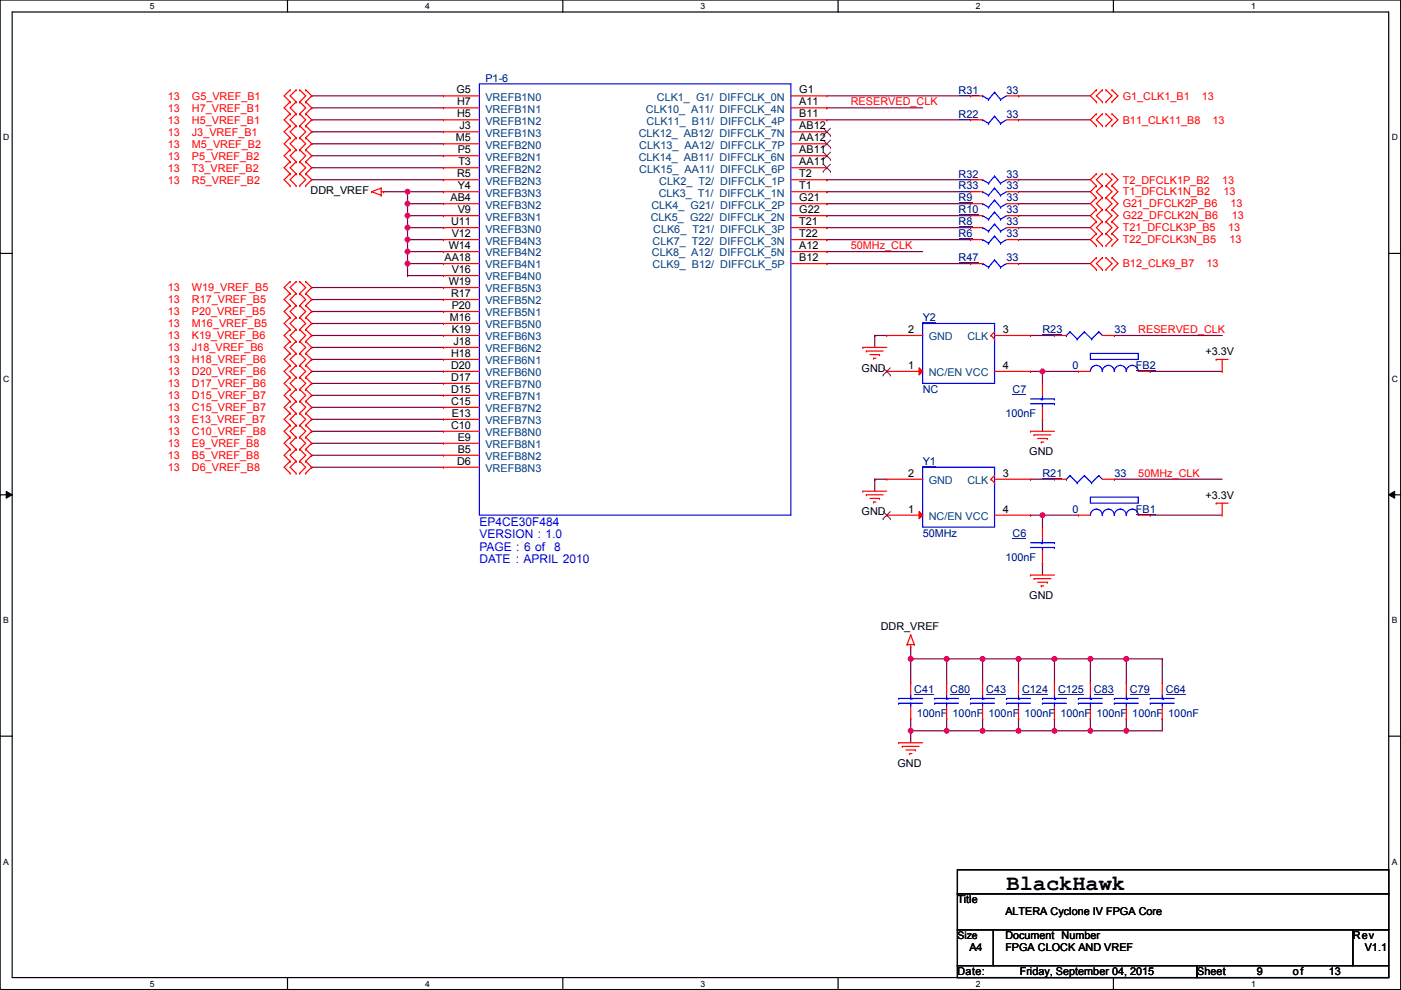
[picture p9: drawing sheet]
<svg xmlns="http://www.w3.org/2000/svg" width="297mm" height="210mm" viewBox="0 0 297 210" stroke-linecap="round" stroke-linejoin="round" font-family="sans-serif">
<path d="M0 0h297v209.8h-297zM2.6 2.5h291.8v204.8h-291.8z" fill="none" stroke="#000" stroke-width=".25"/>
<g fill="#fff">
<path d="M31.8 .3h1v2h-1z"/>
<path d="M31.8 207.5h1v2.1h-1z"/>
</g>
<path d="M61 0v2.5M61 207.3v2.5" fill="none" stroke="#000" stroke-width=".25"/>
<g fill="#fff">
<path d="M90.1 .3h1v2h-1z"/>
<path d="M90.1 207.5h1v2.1h-1z"/>
</g>
<path d="M119.3 0v2.5M119.3 207.3v2.5" fill="none" stroke="#000" stroke-width=".25"/>
<g fill="#fff">
<path d="M148.5 .3h1v2h-1z"/>
<path d="M148.5 207.5h1v2.1h-1z"/>
</g>
<path d="M177.7 0v2.5M177.7 207.3v2.5" fill="none" stroke="#000" stroke-width=".25"/>
<g fill="#fff">
<path d="M206.9 .3h1v2h-1z"/>
<path d="M206.9 207.5h1v2.1h-1z"/>
</g>
<path d="M236.1 0v2.5M236.1 207.3v2.5" fill="none" stroke="#000" stroke-width=".25"/>
<g fill="#fff">
<path d="M265.2 .3h1.1v2h-1.1z"/>
<path d="M265.2 207.5h1.1v2.1h-1.1z"/>
<path d="M.7 28.1h1.3v2.1h-1.3z"/>
<path d="M295.1 28.1h1.3v2.1h-1.3z"/>
<path d="M.7 79.3h1.3v2h-1.3z"/>
<path d="M295.1 79.3h1.3v2h-1.3z"/>
</g>
<path d="M0 53.7h2.6M294.4 53.7h2.6" fill="none" stroke="#000" stroke-width=".25"/>
<g fill="#fff">
<path d="M.7 130.5h1.2v2h-1.2z"/>
<path d="M295.1 130.5h1.2v2h-1.2z"/>
</g>
<path d="M0 104.9h2.6M294.4 104.9h2.6" fill="none" stroke="#000" stroke-width=".25"/>
<path d="M1.3 104.2l1.3 .7-1.3 .7zM294.4 104.9l1.3-.7v1.4z" fill="#000"/>
<path d="M1.3 104.2l1.3 .7-1.3 .7zM294.4 104.9l1.3-.7v1.4z" fill="none" stroke="#000" stroke-width=".21"/>
<g fill="#fff">
<path d="M.7 181.7h1.2v2h-1.2z"/>
<path d="M295.1 181.7h1.2v2h-1.2z"/>
</g>
<path d="M0 156.1h2.6M294.4 156.1h2.6" fill="none" stroke="#000" stroke-width=".25"/>
<path d="M185.5 71.1h.1M185.5 71.1v2.6M185.5 71.1h2.5M218.5 71.1h.1M218.5 78.7h.1M218.5 71.1h5.1M218.5 78.7h10.1M221 78.7h.1M221 78.7v2.6M236.3 71.1h.1M236.3 71.1h22.8" fill="none" stroke="#800040" stroke-width=".25"/>
<circle cx="221" cy="78.7" r=".51" fill="#f0f"/>
<circle cx="221" cy="78.7" r=".51" fill="none" stroke="#f0f" stroke-width=".25"/>
<path d="M81.3 40.6h.1M81.3 40.6h5.1M86.4 43.2h.1M86.4 40.6h.1M86.4 43.2h7.6M86.4 40.6v2.6M243.9 78.7h.1M243.9 78.7h15.2M221 88.9h.1M221 88.9v2.5" fill="none" stroke="#800040" stroke-width=".25"/>
<circle cx="86.4" cy="43.2" r=".51" fill="#f0f"/>
<circle cx="86.4" cy="43.2" r=".51" fill="none" stroke="#f0f" stroke-width=".25"/>
<circle cx="86.4" cy="40.6" r=".51" fill="#f0f"/>
<circle cx="86.4" cy="40.6" r=".51" fill="none" stroke="#f0f" stroke-width=".25"/>
<path d="M86.4 40.6h.1M86.4 45.7h.1M86.4 43.2h.1M86.4 48.3h.1M86.4 40.6h7.6M86.4 45.7h7.6M86.4 43.2v5.1M86.4 48.3h7.6" fill="none" stroke="#800040" stroke-width=".25"/>
<circle cx="86.4" cy="48.3" r=".51" fill="#f0f"/>
<circle cx="86.4" cy="48.3" r=".51" fill="none" stroke="#f0f" stroke-width=".25"/>
<circle cx="86.4" cy="45.7" r=".51" fill="#f0f"/>
<circle cx="86.4" cy="45.7" r=".51" fill="none" stroke="#f0f" stroke-width=".25"/>
<path d="M86.4 50.8h.1M86.4 48.3h.1M86.4 53.3h.1M86.4 50.8h7.6M86.4 48.3v5M86.4 53.3h7.6" fill="none" stroke="#800040" stroke-width=".25"/>
<circle cx="86.4" cy="50.8" r=".51" fill="#f0f"/>
<circle cx="86.4" cy="50.8" r=".51" fill="none" stroke="#f0f" stroke-width=".25"/>
<path d="M86.4 55.9h.1M86.4 53.3h.1M86.4 55.9h7.6M86.4 53.3v2.6" fill="none" stroke="#800040" stroke-width=".25"/>
<circle cx="86.4" cy="55.9" r=".51" fill="#f0f"/>
<circle cx="86.4" cy="55.9" r=".51" fill="none" stroke="#f0f" stroke-width=".25"/>
<circle cx="86.4" cy="53.3" r=".51" fill="#f0f"/>
<circle cx="86.4" cy="53.3" r=".51" fill="none" stroke="#f0f" stroke-width=".25"/>
<path d="M86.4 58.4h.1M86.4 55.9h.1M86.4 58.4h7.6M86.4 55.9v2.5M208.3 139.7h.1M208.3 139.7h7.6" fill="none" stroke="#800040" stroke-width=".25"/>
<circle cx="215.9" cy="139.7" r=".51" fill="#f0f"/>
<circle cx="215.9" cy="139.7" r=".51" fill="none" stroke="#f0f" stroke-width=".25"/>
<circle cx="208.3" cy="139.7" r=".51" fill="#f0f"/>
<circle cx="208.3" cy="139.7" r=".51" fill="none" stroke="#f0f" stroke-width=".25"/>
<path d="M215.9 139.7h.1M215.9 139.7v5.1M208.3 154.9h.1M215.9 154.9h.1M215.9 152.4h.1M215.9 152.4v2.5M223.6 152.4h.1M223.6 152.4v2.5h-15.3" fill="none" stroke="#800040" stroke-width=".25"/>
<circle cx="215.9" cy="154.9" r=".51" fill="#f0f"/>
<circle cx="215.9" cy="154.9" r=".51" fill="none" stroke="#f0f" stroke-width=".25"/>
<path d="M223.6 139.7h.1M223.6 139.7h7.6" fill="none" stroke="#800040" stroke-width=".25"/>
<circle cx="231.2" cy="139.7" r=".51" fill="#f0f"/>
<circle cx="231.2" cy="139.7" r=".51" fill="none" stroke="#f0f" stroke-width=".25"/>
<circle cx="223.6" cy="139.7" r=".51" fill="#f0f"/>
<circle cx="223.6" cy="139.7" r=".51" fill="none" stroke="#f0f" stroke-width=".25"/>
<path d="M215.9 139.7h.1M215.9 139.7h7.7M223.6 139.7h.1M223.6 139.7v5.1M231.2 139.7h.1M231.2 139.7v5.1M231.2 139.7h7.6M238.8 139.7h.1M238.8 139.7v5.1M223.6 154.9h.1M223.6 154.9h7.6" fill="none" stroke="#800040" stroke-width=".25"/>
<circle cx="231.2" cy="154.9" r=".51" fill="#f0f"/>
<circle cx="231.2" cy="154.9" r=".51" fill="none" stroke="#f0f" stroke-width=".25"/>
<circle cx="223.6" cy="154.9" r=".51" fill="#f0f"/>
<circle cx="223.6" cy="154.9" r=".51" fill="none" stroke="#f0f" stroke-width=".25"/>
<path d="M238.8 139.7h.1M238.8 139.7h7.6M231.2 152.4h.1M231.2 152.4v2.5" fill="none" stroke="#800040" stroke-width=".25"/>
<circle cx="238.8" cy="139.7" r=".51" fill="#f0f"/>
<circle cx="238.8" cy="139.7" r=".51" fill="none" stroke="#f0f" stroke-width=".25"/>
<path d="M246.4 139.7h.1M246.4 139.7v5.1M231.2 154.9h.1M231.2 154.9h7.6" fill="none" stroke="#800040" stroke-width=".25"/>
<circle cx="238.8" cy="154.9" r=".51" fill="#f0f"/>
<circle cx="238.8" cy="154.9" r=".51" fill="none" stroke="#f0f" stroke-width=".25"/>
<path d="M193.1 152.4h.1M193.1 152.4v2.5M238.8 152.4h.1M238.8 154.9h.1M238.8 152.4v2.5M246.4 152.4h.1M246.4 152.4v2.5h-7.6" fill="none" stroke="#800040" stroke-width=".25"/>
<circle cx="193.1" cy="154.9" r=".51" fill="#f0f"/>
<circle cx="193.1" cy="154.9" r=".51" fill="none" stroke="#f0f" stroke-width=".25"/>
<path d="M193.1 139.7h.1M193.1 139.7v5.1" fill="none" stroke="#800040" stroke-width=".25"/>
<circle cx="193.1" cy="139.7" r=".51" fill="#f0f"/>
<circle cx="193.1" cy="139.7" r=".51" fill="none" stroke="#f0f" stroke-width=".25"/>
<path d="M193.1 139.7h.1M193.1 139.7h7.6M200.7 139.7h.1M200.7 139.7v5.1" fill="none" stroke="#800040" stroke-width=".25"/>
<circle cx="200.7" cy="139.7" r=".51" fill="#f0f"/>
<circle cx="200.7" cy="139.7" r=".51" fill="none" stroke="#f0f" stroke-width=".25"/>
<path d="M193.1 154.9h.1M193.1 154.9h15.2M200.7 152.4h.1M200.7 154.9h.1M200.7 152.4v2.5" fill="none" stroke="#800040" stroke-width=".25"/>
<circle cx="208.3" cy="154.9" r=".51" fill="#f0f"/>
<circle cx="208.3" cy="154.9" r=".51" fill="none" stroke="#f0f" stroke-width=".25"/>
<circle cx="200.7" cy="154.9" r=".51" fill="#f0f"/>
<circle cx="200.7" cy="154.9" r=".51" fill="none" stroke="#f0f" stroke-width=".25"/>
<g fill="none" stroke="#800040" stroke-width=".25">
<path d="M185.5 101.6h.1M185.5 101.6v2.5M185.5 101.6h2.5M218.5 101.6h.1M218.5 101.6h5.1M221 109.2h.1M221 109.2h7.6M236.3 101.6h.1M236.3 101.6h22.8M193.1 137.2h.1M193.1 137.2v2.5M200.7 139.7h.1"/>
<path d="M200.7 139.7h7.6M208.3 139.7h.1M208.3 139.7v5.1M193.1 154.9h.1M193.1 154.9v2.6M208.3 152.4h.1M208.3 152.4v2.5"/>
</g>
<circle cx="221" cy="109.2" r=".51" fill="#f0f"/>
<circle cx="221" cy="109.2" r=".51" fill="none" stroke="#f0f" stroke-width=".25"/>
<g fill="none" stroke="#800040" stroke-width=".25">
<path d="M66.1 38.1h.1M66.1 35.6h.1M66.1 33h.1M66.1 30.5h.1M66.1 27.9h.1M66.1 25.4h.1M66.1 22.9h.1M66.1 20.3h.1M66.1 38.1h27.9M66.1 22.9h27.9M66.1 35.6h27.9M66.1 33h27.9"/>
<path d="M66.1 30.5h27.9M66.1 27.9h27.9M66.1 25.4h27.9M66.1 20.3h27.9M175.3 38.1h.1M175.3 22.9h.1M175.3 25.4h.1M175.3 38.1h30.5M175.3 22.9h20.3M175.3 25.4h30.5M175.3 20.3h30.5M205.8 20.3h.1"/>
<path d="M215.9 38.1h.1M215.9 25.4h.1M215.9 20.3h.1M215.9 38.1h15.3M215.9 25.4h15.3M215.9 20.3h15.3M175.3 40.6h.1M175.3 53.3h.1M175.3 50.8h.1M175.3 48.3h.1M175.3 45.7h.1M175.3 43.2h.1"/>
<path d="M175.3 55.9h.1M175.3 40.6h30.5M175.3 53.3h20.3M175.3 48.3h30.5M175.3 50.8h30.5M175.3 43.2h30.5M175.3 45.7h30.5M175.3 55.9h30.5M215.9 40.6h.1M215.9 48.3h.1M215.9 50.8h.1M215.9 43.2h.1"/>
<path d="M215.9 45.7h.1M215.9 55.9h.1M215.9 40.6h15.3M215.9 48.3h15.3M215.9 50.8h15.3M215.9 43.2h15.3M215.9 45.7h15.3M215.9 55.9h15.3M66.1 61h.1M66.1 63.5h.1M66.1 66h.1M66.1 68.6h.1"/>
<path d="M66.1 71.1h.1M66.1 73.7h.1M66.1 76.2h.1M66.1 78.7h.1M66.1 61h27.9M66.1 63.5h27.9M66.1 66h27.9M66.1 68.6h27.9M66.1 71.1h27.9M66.1 73.7h27.9M66.1 76.2h27.9M66.1 78.7h27.9"/>
<path d="M66.1 96.5h.1M66.1 99.1h.1M66.1 81.3h.1M66.1 83.8h.1M66.1 86.4h.1M66.1 88.9h.1M66.1 91.4h.1M66.1 94h.1M66.1 96.5h27.9M66.1 99.1h27.9M66.1 81.3h27.9M66.1 83.8h27.9"/>
<path d="M66.1 86.4h27.9M66.1 88.9h27.9M66.1 91.4h27.9M66.1 94h27.9M218.5 109.2h.1M218.5 109.2h2.5M221 109.2h.1M221 119.4h.1M221 109.2v2.6M221 119.4v2.5M243.9 109.2h.1M243.9 109.2h15.2"/>
</g>
<g fill="none" stroke="#f00" stroke-width=".25">
<path d="M61.5 19.1h.1M61.5 19.1l-1.3 1.2 1.3 1.3M62.8 19.1h.1M62.8 19.1l-1.3 1.2 1.3 1.3M63.5 19.1h.1M63.5 19.1l1.3 1.2-1.3 1.3M64.8 19.1h.1M64.8 19.1l1.3 1.2-1.3 1.3M232.5 19.1h.1M232.5 19.1l-1.3 1.2 1.3 1.3M233.7 19.1h.1M233.7 19.1l-1.2 1.2 1.2 1.3"/>
<path d="M234.5 19.1h.1M234.5 19.1l1.3 1.2-1.3 1.3M235.8 19.1h.1M235.8 19.1l1.2 1.2-1.2 1.3M61.5 36.8h.1M61.5 39.4h.1M61.5 34.3h.1M61.5 31.8h.1M61.5 29.2h.1M61.5 26.7h.1M61.5 24.1h.1M61.5 21.6h.1"/>
<path d="M61.5 36.8l-1.3 1.3 1.3 1.3M61.5 34.3l-1.3 1.3 1.3 1.2M61.5 31.8l-1.3 1.2 1.3 1.3M61.5 29.2l-1.3 1.3 1.3 1.3M61.5 26.7l-1.3 1.2 1.3 1.3M61.5 24.1l-1.3 1.3 1.3 1.3M61.5 21.6l-1.3 1.3 1.3 1.2M62.8 39.4h.1M62.8 36.8h.1M62.8 34.3h.1M62.8 31.8h.1M62.8 29.2h.1"/>
<path d="M62.8 26.7h.1M62.8 24.1h.1M62.8 21.6h.1M62.8 36.8l-1.3 1.3 1.3 1.3M62.8 34.3l-1.3 1.3 1.3 1.2M62.8 31.8l-1.3 1.2 1.3 1.3M62.8 29.2l-1.3 1.3 1.3 1.3M62.8 26.7l-1.3 1.2 1.3 1.3M62.8 24.1l-1.3 1.3 1.3 1.3M62.8 21.6l-1.3 1.3 1.3 1.2M63.5 39.4h.1M63.5 36.8h.1"/>
<path d="M63.5 34.3h.1M63.5 31.8h.1M63.5 29.2h.1M63.5 26.7h.1M63.5 24.1h.1M63.5 21.6h.1M63.5 36.8l1.3 1.3-1.3 1.3M63.5 34.3l1.3 1.3-1.3 1.2M63.5 31.8l1.3 1.2-1.3 1.3M63.5 29.2l1.3 1.3-1.3 1.3M63.5 26.7l1.3 1.2-1.3 1.3M63.5 24.1l1.3 1.3-1.3 1.3"/>
<path d="M63.5 21.6l1.3 1.3-1.3 1.2M64.8 36.8h.1M64.8 39.4h.1M64.8 34.3h.1M64.8 31.8h.1M64.8 29.2h.1M64.8 26.7h.1M64.8 24.1h.1M64.8 21.6h.1M64.8 36.8l1.3 1.3-1.3 1.3M64.8 34.3l1.3 1.3-1.3 1.2M64.8 31.8l1.3 1.2-1.3 1.3"/>
<path d="M64.8 29.2l1.3 1.3-1.3 1.3M64.8 26.7l1.3 1.2-1.3 1.3M64.8 24.1l1.3 1.3-1.3 1.3M64.8 21.6l1.3 1.3-1.3 1.2M80.8 39.9h.1M80.8 39.9v1.5M80.8 39.9l-2 .7M94 20.3h.1M94 22.9h.1M94 25.4h.1M94 27.9h.1M94 30.5h.1"/>
<path d="M94 33h.1M94 35.6h.1M94 38.1h.1M94 20.3h7.6M94 38.1h7.6M94 25.4h7.6M94 22.9h7.6M94 27.9h7.6M94 30.5h7.6M94 33h7.6M94 35.6h7.6M167.7 20.3h7.6"/>
<path d="M167.7 38.1h7.6M167.7 25.4h7.6M167.7 22.9h7.6M167.7 27.9h7.6M167.7 30.5h7.6M167.7 33h7.6M167.7 35.6h7.6M175.3 20.3h.1M175.3 22.9h.1M175.3 25.4h.1M175.3 27.9h.1M175.3 30.5h.1"/>
<path d="M175.3 33h.1M175.3 35.6h.1M175.3 38.1h.1M205.8 20.3h.1M205.8 38.1h.1M205.8 25.4h.1M205.8 20.3h2.5M205.8 38.1h2.5M205.8 25.4h2.5M213.4 20.3h2.5M213.4 38.1h2.5M213.4 25.4h2.5"/>
<path d="M215.9 20.3h.1M215.9 38.1h.1M215.9 25.4h.1M232.5 36.8h.1M232.5 39.4h.1M232.5 21.6h.1M232.5 24.1h.1M232.5 26.7h.1M232.5 36.8l-1.3 1.3 1.3 1.3M232.5 39.4l-1.3 1.2 1.3 1.3M232.5 24.1l-1.3 1.3 1.3 1.3M233.7 39.4h.1"/>
<path d="M233.7 36.8h.1M233.7 21.6h.1M233.7 26.7h.1M233.7 24.1h.1M233.7 36.8l-1.2 1.3 1.2 1.3M233.7 39.4l-1.2 1.2 1.2 1.3M233.7 24.1l-1.2 1.3 1.2 1.3M234.5 39.4h.1M234.5 36.8h.1M234.5 21.6h.1M234.5 26.7h.1M234.5 24.1h.1"/>
<path d="M234.5 36.8l1.3 1.3-1.3 1.3M234.5 39.4l1.3 1.2-1.3 1.3M234.5 24.1l1.3 1.3-1.3 1.3M235.8 36.8h.1M235.8 39.4h.1M235.8 21.6h.1M235.8 24.1h.1M235.8 26.7h.1M235.8 36.8l1.2 1.3-1.2 1.3M235.8 39.4l1.2 1.2-1.2 1.3M235.8 24.1l1.2 1.3-1.2 1.3M61.5 59.7h.1"/>
<path d="M61.5 59.7l-1.3 1.3 1.3 1.2M62.8 59.7h.1M62.8 59.7l-1.3 1.3 1.3 1.2M63.5 59.7h.1M63.5 59.7l1.3 1.3-1.3 1.2M64.8 59.7h.1M64.8 59.7l1.3 1.3-1.3 1.2M78.8 40.6h.1M78.8 40.6l2 .8M80.8 41.4h.1M80.8 40.6h.5M81.3 40.6h.1"/>
<path d="M94 40.6h.1M94 43.2h.1M94 45.7h.1M94 48.3h.1M94 50.8h.1M94 53.3h.1M94 55.9h.1M94 58.4h.1M94 40.6h7.6M94 48.3h7.6M94 50.8h7.6M94 43.2h7.6"/>
<path d="M94 45.7h7.6M94 53.3h7.6M94 55.9h7.6M94 58.4h7.6M167.7 40.6h7.6M167.7 48.3h7.6M167.7 50.8h7.6M167.7 43.2h7.6M167.7 45.7h7.6M167.7 53.3h7.6M167.7 55.9h7.6M175.3 40.6h.1"/>
<path d="M175.3 43.2h.1M175.3 45.7h.1M175.3 48.3h.1M175.3 50.8h.1M175.3 53.3h.1M175.3 55.9h.1M205.8 48.3h.1M205.8 50.8h.1M205.8 43.2h.1M205.8 45.7h.1M205.8 40.6h.1M205.8 55.9h.1"/>
<path d="M205.8 40.6h2.5M205.8 48.3h2.5M205.8 50.8h2.5M205.8 43.2h2.5M205.8 45.7h2.5M205.8 55.9h2.5M213.4 40.6h2.5M213.4 48.3h2.5M213.4 50.8h2.5M213.4 43.2h2.5M213.4 45.7h2.5M213.4 55.9h2.5"/>
<path d="M215.9 48.3h.1M215.9 50.8h.1M215.9 43.2h.1M215.9 45.7h.1M215.9 40.6h.1M215.9 55.9h.1M232.5 41.9h.1M232.5 47h.1M232.5 49.5h.1M232.5 52.1h.1M232.5 44.5h.1M232.5 54.6h.1"/>
<path d="M232.5 57.2h.1M232.5 47l-1.3 1.3 1.3 1.2M232.5 49.5l-1.3 1.3 1.3 1.3M232.5 41.9l-1.3 1.3 1.3 1.3M232.5 44.5l-1.3 1.2 1.3 1.3M232.5 54.6l-1.3 1.3 1.3 1.3M233.7 41.9h.1M233.7 49.5h.1M233.7 47h.1M233.7 52.1h.1M233.7 44.5h.1M233.7 57.2h.1"/>
<path d="M233.7 54.6h.1M233.7 47l-1.2 1.3 1.2 1.2M233.7 49.5l-1.2 1.3 1.2 1.3M233.7 41.9l-1.2 1.3 1.2 1.3M233.7 44.5l-1.2 1.2 1.2 1.3M233.7 54.6l-1.2 1.3 1.2 1.3M234.5 41.9h.1M234.5 49.5h.1M234.5 47h.1M234.5 52.1h.1M234.5 44.5h.1M234.5 57.2h.1"/>
<path d="M234.5 54.6h.1M234.5 47l1.3 1.3-1.3 1.2M234.5 49.5l1.3 1.3-1.3 1.3M234.5 41.9l1.3 1.3-1.3 1.3M234.5 44.5l1.3 1.2-1.3 1.3M234.5 54.6l1.3 1.3-1.3 1.3M235.8 41.9h.1M235.8 47h.1M235.8 49.5h.1M235.8 52.1h.1M235.8 44.5h.1M235.8 54.6h.1"/>
<path d="M235.8 57.2h.1M235.8 47l1.2 1.3-1.2 1.2M235.8 49.5l1.2 1.3-1.2 1.3M235.8 41.9l1.2 1.3-1.2 1.3M235.8 44.5l1.2 1.2-1.2 1.3M235.8 54.6l1.2 1.3-1.2 1.3M61.5 62.2h.1M61.5 64.8h.1M61.5 67.3h.1M61.5 69.9h.1M61.5 72.4h.1M61.5 74.9h.1"/>
<path d="M61.5 77.5h.1M61.5 62.2l-1.3 1.3 1.3 1.3M61.5 64.8l-1.3 1.2 1.3 1.3M61.5 67.3l-1.3 1.3 1.3 1.3M61.5 69.9l-1.3 1.2 1.3 1.3M61.5 72.4l-1.3 1.3 1.3 1.2M61.5 74.9l-1.3 1.3 1.3 1.3M61.5 77.5l-1.3 1.2 1.3 1.3M62.8 62.2h.1M62.8 64.8h.1M62.8 67.3h.1M62.8 69.9h.1"/>
<path d="M62.8 72.4h.1M62.8 74.9h.1M62.8 77.5h.1M62.8 62.2l-1.3 1.3 1.3 1.3M62.8 64.8l-1.3 1.2 1.3 1.3M62.8 67.3l-1.3 1.3 1.3 1.3M62.8 69.9l-1.3 1.2 1.3 1.3M62.8 72.4l-1.3 1.3 1.3 1.2M62.8 74.9l-1.3 1.3 1.3 1.3M62.8 77.5l-1.3 1.2 1.3 1.3M63.5 62.2h.1M63.5 64.8h.1"/>
<path d="M63.5 67.3h.1M63.5 69.9h.1M63.5 72.4h.1M63.5 74.9h.1M63.5 77.5h.1M63.5 62.2l1.3 1.3-1.3 1.3M63.5 64.8l1.3 1.2-1.3 1.3M63.5 67.3l1.3 1.3-1.3 1.3M63.5 69.9l1.3 1.2-1.3 1.3M63.5 72.4l1.3 1.3-1.3 1.2M63.5 74.9l1.3 1.3-1.3 1.3M63.5 77.5l1.3 1.2-1.3 1.3"/>
<path d="M64.8 62.2h.1M64.8 64.8h.1M64.8 67.3h.1M64.8 69.9h.1M64.8 72.4h.1M64.8 74.9h.1M64.8 77.5h.1M64.8 62.2l1.3 1.3-1.3 1.3M64.8 64.8l1.3 1.2-1.3 1.3M64.8 67.3l1.3 1.3-1.3 1.3M64.8 69.9l1.3 1.2-1.3 1.3M64.8 72.4l1.3 1.3-1.3 1.2"/>
<path d="M64.8 74.9l1.3 1.3-1.3 1.3M64.8 77.5l1.3 1.2-1.3 1.3M94 61h.1M94 63.5h.1M94 66h.1M94 68.6h.1M94 71.1h.1M94 73.7h.1M94 76.2h.1M94 78.7h.1M94 73.7h7.6M94 76.2h7.6"/>
<path d="M94 71.1h7.6M94 78.7h7.6M94 61h7.6M94 63.5h7.6M94 66h7.6M94 68.6h7.6M182.9 73.7h.1M182.9 73.7h5.1M183.7 74.4h.1M183.7 74.4h3.5M184.4 75.2h2.1M185.2 76h.1"/>
<path d="M185.2 76h.5M186.5 75.2h.1M223.6 71.1h.1M223.6 71.1h2.5M228.6 78.7h.1M228.6 78.7h2.6M233.7 71.1h2.6M236.3 71.1h.1M241.3 78.7h2.6M243.9 78.7h.1M257.9 76.2h.1M257.9 76.2h2.5"/>
<path d="M259.1 78.7h.1M259.1 76.2v2.5M61.5 95.3h.1M61.5 97.8h.1M61.5 80h.1M61.5 82.6h.1M61.5 85.1h.1M61.5 87.6h.1M61.5 90.2h.1M61.5 92.7h.1M61.5 95.3l-1.3 1.2 1.3 1.3M61.5 97.8l-1.3 1.3 1.3 1.2"/>
<path d="M61.5 80l-1.3 1.3 1.3 1.3M61.5 82.6l-1.3 1.2 1.3 1.3M61.5 85.1l-1.3 1.3 1.3 1.2M61.5 87.6l-1.3 1.3 1.3 1.3M61.5 90.2l-1.3 1.2 1.3 1.3M61.5 92.7l-1.3 1.3 1.3 1.3M62.8 97.8h.1M62.8 95.3h.1M62.8 80h.1M62.8 82.6h.1M62.8 85.1h.1M62.8 87.6h.1"/>
<path d="M62.8 90.2h.1M62.8 92.7h.1M62.8 95.3l-1.3 1.2 1.3 1.3M62.8 97.8l-1.3 1.3 1.3 1.2M62.8 80l-1.3 1.3 1.3 1.3M62.8 82.6l-1.3 1.2 1.3 1.3M62.8 85.1l-1.3 1.3 1.3 1.2M62.8 87.6l-1.3 1.3 1.3 1.3M62.8 90.2l-1.3 1.2 1.3 1.3M62.8 92.7l-1.3 1.3 1.3 1.3M63.5 97.8h.1M63.5 95.3h.1"/>
<path d="M63.5 80h.1M63.5 82.6h.1M63.5 85.1h.1M63.5 87.6h.1M63.5 90.2h.1M63.5 92.7h.1M63.5 95.3l1.3 1.2-1.3 1.3M63.5 97.8l1.3 1.3-1.3 1.2M63.5 80l1.3 1.3-1.3 1.3M63.5 82.6l1.3 1.2-1.3 1.3M63.5 85.1l1.3 1.3-1.3 1.2M63.5 87.6l1.3 1.3-1.3 1.3"/>
<path d="M63.5 90.2l1.3 1.2-1.3 1.3M63.5 92.7l1.3 1.3-1.3 1.3M64.8 95.3h.1M64.8 97.8h.1M64.8 80h.1M64.8 82.6h.1M64.8 85.1h.1M64.8 87.6h.1M64.8 90.2h.1M64.8 92.7h.1M64.8 95.3l1.3 1.2-1.3 1.3M64.8 97.8l1.3 1.3-1.3 1.2"/>
<path d="M64.8 80l1.3 1.3-1.3 1.3M64.8 82.6l1.3 1.2-1.3 1.3M64.8 85.1l1.3 1.3-1.3 1.2M64.8 87.6l1.3 1.3-1.3 1.3M64.8 90.2l1.3 1.2-1.3 1.3M64.8 92.7l1.3 1.3-1.3 1.3M94 81.3h.1M94 83.8h.1M94 86.4h.1M94 88.9h.1M94 91.4h.1M94 94h.1"/>
<path d="M94 96.5h.1M94 99.1h.1M94 91.4h7.6M94 81.3h7.6M94 83.8h7.6M94 86.4h7.6M94 88.9h7.6M94 94h7.6M94 96.5h7.6M94 99.1h7.6M218.5 91.4h.1M218.5 91.4h5.1"/>
<path d="M219.2 92.2h.1M219.2 92.2h3.6M220 93h2M220.8 93.7h.1M220.8 93.7h.5M221 81.3h.1M221 88.9h.1M221 81.3v2.5M221 86.4v2.5M222 93h.1M61.5 100.3h.1M62.8 100.3h.1"/>
<path d="M63.5 100.3h.1M64.8 100.3h.1M182.9 104.1h.1M182.9 104.1h5.1M183.7 104.9h.1M183.7 104.9h3.5M184.4 105.7h2.1M185.2 106.4h.1M185.2 106.4h.5M186.5 105.7h.1M228.6 109.2h.1M228.6 109.2h2.6"/>
<path d="M241.3 109.2h2.6M243.9 109.2h.1M257.9 106.7h.1M257.9 106.7h2.5M259.1 109.2h.1M259.1 106.7v2.5M192.3 136.7h.1M192.3 136.7h1.5M193.1 137.2h.1M193.1 134.6h.1M193.1 136.7v.5M193.1 134.6l.7 2.1"/>
<path d="M193.1 134.6l-.8 2.1M193.8 136.7h.1M218.5 121.9h.1M218.5 121.9h5.1M219.2 122.7h.1M219.2 122.7h3.6M220 123.5h2M220.8 124.2h.1M220.8 124.2h.5M222 123.5h.1M190.5 157.5h.1M190.5 157.5h5.1"/>
<path d="M191.3 158.2h.1M191.3 158.2h3.6M192.1 159h2M192.8 159.8h.1M192.8 159.8h.5M193.1 144.8h.1M193.1 152.4h.1M193.1 144.8v2.5M193.1 149.9v2.5M194.1 159h.1M200.7 144.8h.1M200.7 152.4h.1"/>
<path d="M200.7 144.8v2.5M200.7 149.9v2.5M231.2 144.8h.1M231.2 152.4h.1M231.2 144.8v2.5M231.2 149.9v2.5M238.8 144.8h.1M238.8 152.4h.1M238.8 144.8v2.5M238.8 149.9v2.5M246.4 144.8h.1M246.4 152.4h.1"/>
<path d="M246.4 144.8v2.5M246.4 149.9v2.5"/>
</g>
<path d="M203 184.4h91.4v5.1h-91.4zM203 189.5h91.4v7.6h-91.4zM203 197.1h7.6v7.6h-7.6zM210.6 197.1h76.2v7.6h-76.2zM286.8 197.1h7.6v7.6h-7.6zM203 204.7h50.8v2.6h-50.8zM253.8 204.7h40.6v2.6h-40.6z" fill="none" stroke="#000" stroke-width=".25"/>
<g fill="none" stroke="#00f" stroke-width=".25">
<path d="M101.6 17.8h66.1v91.4h-66.1zM210.9 19.6h.1M210.9 19.6l1.2 1.5M210.9 19.6l-1.3 1.5M208.3 20.3h.1M208.3 38.1h.1M208.3 25.4h.1M208.3 20.3l1.3 .8M208.3 38.1l1.3 .8M208.3 25.4l1.3 .8M209.6 21.1h.1M209.6 38.9h.1"/>
<path d="M209.6 26.2h.1M210.9 39.9h.1M210.9 37.3h.1M210.9 24.6h.1M210.9 39.9l1.2 1.5M210.9 39.9l-1.3 1.5M210.9 37.3l1.2 1.6M210.9 37.3l-1.3 1.6M210.9 24.6l1.2 1.6M210.9 24.6l-1.3 1.6M212.1 21.1h.1M212.1 38.9h.1"/>
<path d="M212.1 26.2h.1M213.4 20.3l-1.3 .8M213.4 38.1l-1.3 .8M213.4 25.4l-1.3 .8M208.3 48.3h.1M208.3 50.8h.1M208.3 43.2h.1M208.3 45.7h.1M208.3 40.6h.1M208.3 55.9h.1M208.3 48.3l1.3 .7M208.3 50.8l1.3 .8"/>
<path d="M208.3 43.2l1.3 .7M208.3 45.7l1.3 .8M208.3 40.6l1.3 .8M208.3 55.9l1.3 .7M209.6 49h.1M209.6 51.6h.1M209.6 43.9h.1M209.6 46.5h.1M209.6 41.4h.1M209.6 56.6h.1M210.9 47.5h.1M210.9 50h.1"/>
<path d="M210.9 42.4h.1M210.9 45h.1M210.9 55.1h.1M210.9 47.5l1.2 1.5M210.9 47.5l-1.3 1.5M210.9 50l1.2 1.6M210.9 50l-1.3 1.6M210.9 42.4l1.2 1.5M210.9 42.4l-1.3 1.5M210.9 45l1.2 1.5M210.9 45l-1.3 1.5M210.9 55.1l1.2 1.5"/>
<path d="M210.9 55.1l-1.3 1.5M212.1 49h.1M212.1 51.6h.1M212.1 43.9h.1M212.1 46.5h.1M212.1 41.4h.1M212.1 56.6h.1M213.4 48.3l-1.3 .7M213.4 50.8l-1.3 .8M213.4 43.2l-1.3 .7M213.4 45.7l-1.3 .8M213.4 40.6l-1.3 .8"/>
<path d="M213.4 55.9l-1.3 .7M226.1 71.1h.1M226.9 70.4h.1M226.9 70.4l1.5 1.5M226.9 70.4l-.8 .7M228.4 71.9h.1M229.9 70.4h.1M229.9 70.4l1.5 1.5M229.9 70.4l-1.5 1.5M231.2 74.9h10.1v1.3h-10.1zM231.2 78.7a1.26 1.26 0 0 1 1.3-1.2 1.26 1.26 0 0 1 1.2 1.3v-.1M231.4 71.9h.1"/>
<path d="M233 70.4h.1M233 70.4l.7 .7M233 70.4l-1.6 1.5M233.7 78.7a1.26 1.26 0 0 1 1.3-1.2 1.26 1.26 0 0 1 1.3 1.3v-.1a1.26 1.26 0 0 1 1.2-1.2 1.26 1.26 0 0 1 1.3 1.3v-.1a1.26 1.26 0 0 1 1.3-1.2 1.26 1.26 0 0 1 1.2 1.3v-.1M195.6 99.1h15.3v12.7h-15.3zM218.5 84.6h5.1M218.5 85.6h5.1M220.8 84.6h.1M221 84.6h.1M221 85.6h.1M221 83.8v.8M221 85.6v.8"/>
<path d="M223.6 84.6h.1M223.6 85.6h.1M231.2 105.4h10.1v1.3h-10.1zM231.2 109.2a1.26 1.26 0 0 1 1.3-1.2 1.26 1.26 0 0 1 1.2 1.2M233.7 109.2a1.26 1.26 0 0 1 1.3-1.2 1.26 1.26 0 0 1 1.3 1.2 1.26 1.26 0 0 1 1.2-1.2 1.26 1.26 0 0 1 1.3 1.2 1.26 1.26 0 0 1 1.3-1.2 1.26 1.26 0 0 1 1.2 1.2M190.5 148.1h.1M190.5 149.1h.1M190.5 148.1h5.1M190.5 149.1h5.1M193.1 148.1h.1M193.1 149.1h.1M193.1 147.3v.8"/>
<path d="M193.1 149.1v.8M193.3 148.1h.1M198.2 148.1h.1M198.2 149.1h.1M198.2 148.1h5M198.2 149.1h5M200.7 148.1h.1M200.7 149.1h.1M200.7 147.3v.8M200.7 149.1v.8M201 148.1h.1M228.6 148.1h.1"/>
<path d="M228.6 149.1h.1M228.6 148.1h5.1M228.6 149.1h5.1M231.2 148.1h.1M231.2 149.1h.1M231.2 147.3v.8M231.2 149.1v.8M231.4 148.1h.1M236.3 148.1h.1M236.3 149.1h.1M236.3 148.1h5M236.3 149.1h5"/>
<path d="M238.8 148.1h.1M238.8 149.1h.1M238.8 147.3v.8M238.8 149.1v.8M239.1 148.1h.1M243.9 148.1h.1M243.9 149.1h.1M243.9 148.1h5.1M243.9 149.1h5.1M246.4 148.1h.1M246.4 149.1h.1M246.4 147.3v.8"/>
<path d="M246.4 149.1v.8M246.7 148.1h.1"/>
</g>
<g fill="none" stroke="#000080" stroke-width=".21">
<path d="M203.2 20.2h4.3M203.2 38h4.3M203.2 25.3h4.3M203.2 48.1h3M203.2 50.7h3M203.2 43h3M203.2 45.6h4.3M203.2 40.5h4.3M203.2 55.7h4.3M221 71h4.3M240.8 78.6h4.3M195.6 98.9h2.8"/>
<path d="M214.7 83.7h2.9M240.8 109.1h4.3M193.8 147.2h4.3M201.5 147.2h4.2M231.9 147.2h4.3M239.6 147.2h4.2M247.2 147.2h4.2"/>
</g>
<g fill="none" stroke="#804000" stroke-width=".21">
<path d="M174.5 28.7h.1M174.5 31.3h.1M174.5 33.8h.1M174.5 36.3h.1M174.5 27.2l1.6 1.5M174.5 29.7l1.6 1.6M174.5 32.3l1.6 1.5M174.5 34.8l1.6 1.5M176.1 27.2l-1.6 1.5M176.1 29.7l-1.6 1.6M176.1 32.3l-1.6 1.5M176.1 34.8l-1.6 1.5"/>
<path d="M176.1 28.7h.1M176.1 31.3h.1M176.1 33.8h.1M176.1 36.3h.1"/>
</g>
<path d="M194.9 108.5l.7 .7-.7 .8z" fill="#f00"/>
<g fill="none" stroke="#f00" stroke-width=".25">
<path d="M188 109.2h.1M188 101.6h.1M188 109.2h7.6M188 101.6h7.6M194.9 108.5l.7 .7-.7 .8zM210.1 101.6h.1M210.1 101.6l.8 .8M210.9 102.4h.1M210.9 109.2h7.6M210.9 101.6h7.6M210.9 100.8l-.8 .8M218.5 109.2h.1"/>
<path d="M218.5 101.6h.1M221 111.8h.1M221 119.4h.1M221 111.8v2.5M221 116.8v2.6M223.6 101.6h.1M223.6 101.6h2.5M233.7 101.6h2.6M236.3 101.6h.1M208.3 144.8h.1M208.3 152.4h.1M208.3 144.8v2.5"/>
<path d="M208.3 149.9v2.5M215.9 144.8h.1M215.9 152.4h.1M215.9 144.8v2.5M215.9 149.9v2.5M223.6 144.8h.1M223.6 152.4h.1M223.6 144.8v2.5M223.6 149.9v2.5"/>
</g>
<path d="M187.2 110h.1M187.2 108.5l1.6 1.5M188.8 108.5l-1.6 1.5M188.8 110h.1" fill="none" stroke="#804000" stroke-width=".21"/>
<g fill="none" stroke="#00f" stroke-width=".25">
<path d="M195.6 68.6h15.3v12.7h-15.3zM218.5 115.1h5.1M218.5 116.1h5.1M220.8 115.1h.1M221 115.1h.1M221 116.1h.1M221 114.3v.8M221 116.1v.7M223.6 115.1h.1M223.6 116.1h.1M226.1 101.6h.1M226.9 100.8h.1"/>
<path d="M226.9 100.8l1.5 1.6M226.9 100.8l-.8 .8M228.4 102.4h.1M229.9 100.8h.1M229.9 100.8l1.5 1.6M229.9 100.8l-1.5 1.6M231.4 102.4h.1M233 100.8h.1M233 100.8l.7 .8M233 100.8l-1.6 1.6M205.8 148.1h.1M205.8 149.1h.1"/>
<path d="M205.8 148.1h5.1M205.8 149.1h5.1M208.3 148.1h.1M208.3 149.1h.1M208.3 147.3v.8M208.3 149.1v.8M208.6 148.1h.1M213.4 148.1h.1M213.4 149.1h.1M213.4 148.1h5.1M213.4 149.1h5.1M215.9 148.1h.1"/>
<path d="M215.9 149.1h.1M215.9 147.3v.8M215.9 149.1v.8M216.2 148.1h.1M221 148.1h.1M221 149.1h.1M221 148.1h5.1M221 149.1h5.1M223.6 148.1h.1M223.6 149.1h.1M223.6 147.3v.8M223.6 149.1v.8"/>
<path d="M223.8 148.1h.1"/>
</g>
<path d="M195.6 68.4h2.8M214.7 114.2h2.9M221 101.5h4.3M209.1 147.2h4.2M216.7 147.2h5.5M224.3 147.2h5.5" fill="none" stroke="#000080" stroke-width=".21"/>
<path d="M194.9 78l.7 .7-.7 .8z" fill="#f00"/>
<g fill="none" stroke="#f00" stroke-width=".25">
<path d="M188 78.7h.1M188 71.1h.1M188 78.7h7.6M188 71.1h7.6M194.9 78l.7 .7-.7 .8zM210.1 71.1h.1M210.1 71.1l.8 .8M210.9 71.9h.1M210.9 78.7h7.6M210.9 71.1h7.6M210.9 70.4l-.8 .7M218.5 78.7h.1"/>
<path d="M218.5 71.1h.1"/>
</g>
<path d="M187.2 79.5h.1M187.2 78l1.6 1.5M188.8 78l-1.6 1.5M188.8 79.5h.1" fill="none" stroke="#804000" stroke-width=".21"/>
<circle cx="221" cy="78.7" r=".51" fill="#f0f"/>
<circle cx="221" cy="78.7" r=".51" fill="none" stroke="#f0f" stroke-width=".25"/>
<circle cx="86.4" cy="43.2" r=".51" fill="#f0f"/>
<circle cx="86.4" cy="43.2" r=".51" fill="none" stroke="#f0f" stroke-width=".25"/>
<circle cx="86.4" cy="40.6" r=".51" fill="#f0f"/>
<circle cx="86.4" cy="40.6" r=".51" fill="none" stroke="#f0f" stroke-width=".25"/>
<circle cx="86.4" cy="48.3" r=".51" fill="#f0f"/>
<circle cx="86.4" cy="48.3" r=".51" fill="none" stroke="#f0f" stroke-width=".25"/>
<circle cx="86.4" cy="45.7" r=".51" fill="#f0f"/>
<circle cx="86.4" cy="45.7" r=".51" fill="none" stroke="#f0f" stroke-width=".25"/>
<circle cx="86.4" cy="50.8" r=".51" fill="#f0f"/>
<circle cx="86.4" cy="50.8" r=".51" fill="none" stroke="#f0f" stroke-width=".25"/>
<circle cx="86.4" cy="55.9" r=".51" fill="#f0f"/>
<circle cx="86.4" cy="55.9" r=".51" fill="none" stroke="#f0f" stroke-width=".25"/>
<circle cx="86.4" cy="53.3" r=".51" fill="#f0f"/>
<circle cx="86.4" cy="53.3" r=".51" fill="none" stroke="#f0f" stroke-width=".25"/>
<circle cx="215.9" cy="139.7" r=".51" fill="#f0f"/>
<circle cx="215.9" cy="139.7" r=".51" fill="none" stroke="#f0f" stroke-width=".25"/>
<circle cx="208.3" cy="139.7" r=".51" fill="#f0f"/>
<circle cx="208.3" cy="139.7" r=".51" fill="none" stroke="#f0f" stroke-width=".25"/>
<circle cx="215.9" cy="154.9" r=".51" fill="#f0f"/>
<circle cx="215.9" cy="154.9" r=".51" fill="none" stroke="#f0f" stroke-width=".25"/>
<circle cx="231.2" cy="139.7" r=".51" fill="#f0f"/>
<circle cx="231.2" cy="139.7" r=".51" fill="none" stroke="#f0f" stroke-width=".25"/>
<circle cx="223.6" cy="139.7" r=".51" fill="#f0f"/>
<circle cx="223.6" cy="139.7" r=".51" fill="none" stroke="#f0f" stroke-width=".25"/>
<circle cx="231.2" cy="154.9" r=".51" fill="#f0f"/>
<circle cx="231.2" cy="154.9" r=".51" fill="none" stroke="#f0f" stroke-width=".25"/>
<circle cx="223.6" cy="154.9" r=".51" fill="#f0f"/>
<circle cx="223.6" cy="154.9" r=".51" fill="none" stroke="#f0f" stroke-width=".25"/>
<circle cx="238.8" cy="139.7" r=".51" fill="#f0f"/>
<circle cx="238.8" cy="139.7" r=".51" fill="none" stroke="#f0f" stroke-width=".25"/>
<circle cx="238.8" cy="154.9" r=".51" fill="#f0f"/>
<circle cx="238.8" cy="154.9" r=".51" fill="none" stroke="#f0f" stroke-width=".25"/>
<circle cx="193.1" cy="154.9" r=".51" fill="#f0f"/>
<circle cx="193.1" cy="154.9" r=".51" fill="none" stroke="#f0f" stroke-width=".25"/>
<circle cx="193.1" cy="139.7" r=".51" fill="#f0f"/>
<circle cx="193.1" cy="139.7" r=".51" fill="none" stroke="#f0f" stroke-width=".25"/>
<circle cx="200.7" cy="139.7" r=".51" fill="#f0f"/>
<circle cx="200.7" cy="139.7" r=".51" fill="none" stroke="#f0f" stroke-width=".25"/>
<circle cx="208.3" cy="154.9" r=".51" fill="#f0f"/>
<circle cx="208.3" cy="154.9" r=".51" fill="none" stroke="#f0f" stroke-width=".25"/>
<circle cx="200.7" cy="154.9" r=".51" fill="#f0f"/>
<circle cx="200.7" cy="154.9" r=".51" fill="none" stroke="#f0f" stroke-width=".25"/>
<circle cx="221" cy="109.2" r=".51" fill="#f0f"/>
<circle cx="221" cy="109.2" r=".51" fill="none" stroke="#f0f" stroke-width=".25"/>
<text font-size="4.7" x="213.4" y="188.8">BlackHawk</text>
<g font-size="2.5" fill="#00f">
<text x="101.6" y="111.5">EP4CE30F484</text>
<text x="101.6" y="114.2">VERSION : 1.0</text>
<text x="101.6" y="116.8">PAGE : 6 of</text>
<text x="101.6" y="119.4">DATE : APRIL 2010</text>
<text x="117.5" y="116.8">8</text>
</g>
<g font-size="2.3" fill="#000080">
<text x="102.9" y="17.3">P1-6</text>
<text x="203.2" y="19.9">R31</text>
<text x="213.4" y="19.9">33</text>
<text x="203.2" y="24.9">R22</text>
<text x="213.4" y="24.9">33</text>
<text x="203.2" y="40.2">R33</text>
<text x="203.2" y="37.6">R32</text>
<text x="213.4" y="40.2">33</text>
<text x="213.4" y="37.6">33</text>
<text x="203.2" y="47.8">R8</text>
<text x="203.2" y="42.7">R9</text>
<text x="203.2" y="45.3">R10</text>
<text x="213.4" y="47.8">33</text>
<text x="213.4" y="42.7">33</text>
<text x="213.4" y="45.3">33</text>
<text x="203.2" y="50.3">R6</text>
<text x="213.4" y="50.3">33</text>
<text x="203.2" y="55.4">R47</text>
<text x="213.4" y="55.4">33</text>
<text x="195.6" y="68.1">Y2</text>
<text x="221" y="70.7">R23</text>
<text x="236.3" y="70.7">33</text>
<text x="195.6" y="83.4">NC</text>
<text x="214.7" y="83.4">C7</text>
<text x="227.4" y="78.3">0</text>
<text x="240.8" y="78.3">FB2</text>
<text x="213.2" y="88.4">100nF</text>
<text x="195.6" y="98.6">Y1</text>
<text x="221" y="101.1">R21</text>
<text x="236.3" y="101.1">33</text>
<text x="195.6" y="113.8">50MHz</text>
<text x="214.7" y="113.8">C6</text>
<text x="227.4" y="108.8">0</text>
<text x="240.8" y="108.8">FB1</text>
<text x="213.2" y="118.9">100nF</text>
<text x="193.8" y="146.9">C41</text>
<text x="201.5" y="146.9">C80</text>
<text x="209.1" y="146.9">C43</text>
<text x="216.7" y="146.9">C124</text>
<text x="224.3" y="146.9">C125</text>
<text x="231.9" y="146.9">C83</text>
<text x="239.6" y="146.9">C79</text>
<text x="247.2" y="146.9">C64</text>
<text x="194.4" y="151.9">100nF</text>
<text x="202" y="151.9">100nF</text>
<text x="209.6" y="151.9">100nF</text>
<text x="217.2" y="151.9">100nF</text>
<text x="224.8" y="151.9">100nF</text>
<text x="232.5" y="151.9">100nF</text>
<text x="240.1" y="151.9">100nF</text>
<text x="247.7" y="151.9">100nF</text>
</g>
<g font-size="2.3" fill="#f00">
<text x="35.6" y="23.7">13</text>
<text x="35.6" y="21.1">13</text>
<text x="40.7" y="23.7">H7_VREF_B1</text>
<text x="40.7" y="21.1">G5_VREF_B1</text>
<text x="180.4" y="22.3">RESERVED_CLK</text>
<text x="238" y="21.1">G1_CLK1_B1</text>
<text x="254.8" y="21.1">13</text>
<text x="35.6" y="28.7">13</text>
<text x="35.6" y="26.2">13</text>
<text x="40.7" y="28.7">J3_VREF_B1</text>
<text x="40.7" y="26.2">H5_VREF_B1</text>
<text x="238" y="26.2">B11_CLK11_B8</text>
<text x="257.1" y="26.2">13</text>
<text x="35.6" y="33.8">13</text>
<text x="35.6" y="31.3">13</text>
<text x="40.7" y="33.8">P5_VREF_B2</text>
<text x="40.7" y="31.3">M5_VREF_B2</text>
<text x="35.6" y="38.9">13</text>
<text x="35.6" y="36.4">13</text>
<text x="40.7" y="38.9">R5_VREF_B2</text>
<text x="40.7" y="36.4">T3_VREF_B2</text>
<text x="238" y="38.9">T2_DFCLK1P_B2</text>
<text x="238" y="41.4">T1_DFCLK1N_B2</text>
<text x="259.1" y="38.9">13</text>
<text x="259.4" y="41.4">13</text>
<text x="238" y="44">G21_DFCLK2P_B6</text>
<text x="238" y="46.5">G22_DFCLK2N_B6</text>
<text x="260.9" y="44">13</text>
<text x="261.2" y="46.5">13</text>
<text x="180.4" y="52.8">50MHz_CLK</text>
<text x="238" y="49.1">T21_DFCLK3P_B5</text>
<text x="238" y="51.6">T22_DFCLK3N_B5</text>
<text x="260.4" y="49.1">13</text>
<text x="260.6" y="51.6">13</text>
<text x="238" y="56.7">B12_CLK9_B7</text>
<text x="255.8" y="56.7">13</text>
<text x="35.6" y="61.8">13</text>
<text x="35.6" y="64.3">13</text>
<text x="40.7" y="61.8">W19_VREF_B5</text>
<text x="40.7" y="64.3">R17_VREF_B5</text>
<text x="35.6" y="66.8">13</text>
<text x="35.6" y="69.4">13</text>
<text x="35.6" y="71.9">13</text>
<text x="40.7" y="66.8">P20_VREF_B5</text>
<text x="40.7" y="69.4">M16_VREF_B5</text>
<text x="40.7" y="71.9">K19_VREF_B6</text>
<text x="241.3" y="70.6">RESERVED_CLK</text>
<text x="35.6" y="74.5">13</text>
<text x="35.6" y="77">13</text>
<text x="40.7" y="74.5">J18_VREF_B6</text>
<text x="40.7" y="77">H18_VREF_B6</text>
<text x="35.6" y="79.5">13</text>
<text x="35.6" y="82.1">13</text>
<text x="40.7" y="79.5">D20_VREF_B6</text>
<text x="40.7" y="82.1">D17_VREF_B6</text>
<text x="35.6" y="84.6">13</text>
<text x="35.6" y="87.2">13</text>
<text x="35.6" y="89.7">13</text>
<text x="40.7" y="84.6">D15_VREF_B7</text>
<text x="40.7" y="87.2">C15_VREF_B7</text>
<text x="40.7" y="89.7">E13_VREF_B7</text>
<text x="35.6" y="92.2">13</text>
<text x="35.6" y="94.8">13</text>
<text x="40.7" y="92.2">C10_VREF_B8</text>
<text x="40.7" y="94.8">E9_VREF_B8</text>
<text x="35.6" y="97.3">13</text>
<text x="35.6" y="99.9">13</text>
<text x="40.7" y="97.3">B5_VREF_B8</text>
<text x="40.7" y="99.9">D6_VREF_B8</text>
<text x="241.3" y="101">50MHz_CLK</text>
</g>
<g font-size="2.3">
<text x="96.8" y="19.8">G5</text>
<text x="96.9" y="22.4">H7</text>
<text x="169.5" y="19.8">G1</text>
<text x="169.5" y="22.4">A11</text>
<text x="96.7" y="30">M5</text>
<text x="96.9" y="24.9">H5</text>
<text x="97.4" y="27.4">J3</text>
<text x="169.5" y="24.9">B11</text>
<text x="169.5" y="27.4">AB12</text>
<text x="169.5" y="30">AA12</text>
<text x="97" y="32.5">P5</text>
<text x="97.2" y="35.1">T3</text>
<text x="169.5" y="32.5">AB11</text>
<text x="169.5" y="35.1">AA11</text>
<text x="65.8" y="41.2">DDR_VREF</text>
<text x="96.9" y="37.6">R5</text>
<text x="97" y="40.1">Y4</text>
<text x="169.5" y="37.6">T2</text>
<text x="169.5" y="40.1">T1</text>
<text x="95.5" y="42.7">AB4</text>
<text x="95.6" y="47.8">U11</text>
<text x="97" y="45.2">V9</text>
<text x="169.5" y="42.7">G21</text>
<text x="169.5" y="45.2">G22</text>
<text x="169.5" y="47.8">T21</text>
<text x="95.1" y="52.8">W14</text>
<text x="95.8" y="50.3">V12</text>
<text x="169.5" y="50.3">T22</text>
<text x="169.5" y="52.8">A12</text>
<text x="94.2" y="55.4">AA18</text>
<text x="95.8" y="57.9">V16</text>
<text x="169.5" y="55.4">B12</text>
<text x="95.1" y="60.5">W19</text>
<text x="95.6" y="63">R17</text>
<text x="95.8" y="65.5">P20</text>
<text x="95.4" y="68.1">M16</text>
<text x="95.8" y="70.6">K19</text>
<text x="192.6" y="70.6">2</text>
<text x="212.6" y="70.6">3</text>
<text x="95.6" y="75.7">H18</text>
<text x="96.2" y="73.2">J18</text>
<text x="255.6" y="75.2">+3.3V</text>
<text x="95.6" y="78.2">D20</text>
<text x="95.6" y="80.8">D17</text>
<text x="95.6" y="83.3">D15</text>
<text x="182.7" y="78.8">GND</text>
<text x="192.6" y="78.2">1</text>
<text x="212.6" y="78.2">4</text>
<text x="95.6" y="85.9">C15</text>
<text x="95.8" y="88.4">E13</text>
<text x="95.6" y="90.9">C10</text>
<text x="97" y="93.5">E9</text>
<text x="96.9" y="98.6">D6</text>
<text x="97" y="96">B5</text>
<text x="192.6" y="101.1">2</text>
<text x="212.6" y="101.1">3</text>
<text x="218.2" y="96.6">GND</text>
<text x="255.6" y="105.7">+3.3V</text>
<text x="182.7" y="109.3">GND</text>
<text x="192.6" y="108.7">1</text>
<text x="212.6" y="108.7">4</text>
<text x="218.2" y="127">GND</text>
<text x="186.7" y="133.6">DDR_VREF</text>
<text x="190.3" y="162.6">GND</text>
<text x="203" y="191.6">Title</text>
<text x="213.2" y="194.1">ALTERA Cyclone IV FPGA Core</text>
<text x="205.5" y="201.7">A4</text>
<text x="213.2" y="199.2">Document Number</text>
<text x="213.2" y="201.7">FPGA CLOCK AND VREF</text>
<text x="286.8" y="199.2">Rev</text>
<text x="289.4" y="201.7">V1.1</text>
<text x="203" y="206.8">Date:</text>
<text x="216.2" y="206.8">Friday, September 04, 2015</text>
<text x="253.8" y="206.8">Sheet</text>
<text x="266.5" y="206.8">9</text>
<text x="274.1" y="206.8">of</text>
<text x="281.7" y="206.8">13</text>
</g>
<g font-size="2.3" fill="#004080">
<text x="102.9" y="21.4">VREFB1N0</text>
<text x="102.9" y="23.9">VREFB1N1</text>
<text x="137" y="23.9">CLK10_ A11/ DIFFCLK_4N</text>
<text x="139.3" y="21.4">CLK1_ G1/ DIFFCLK_0N</text>
<text x="102.9" y="26.4">VREFB1N2</text>
<text x="102.9" y="29">VREFB1N3</text>
<text x="135.4" y="29">CLK12_ AB12/ DIFFCLK_7N</text>
<text x="137.1" y="26.4">CLK11_ B11/ DIFFCLK_4P</text>
<text x="102.9" y="31.5">VREFB2N0</text>
<text x="102.9" y="34.1">VREFB2N1</text>
<text x="135.4" y="34.1">CLK14_ AB11/ DIFFCLK_6N</text>
<text x="135.5" y="31.5">CLK13_ AA12/ DIFFCLK_7P</text>
<text x="102.9" y="36.6">VREFB2N2</text>
<text x="102.9" y="39.1">VREFB2N3</text>
<text x="102.9" y="41.7">VREFB3N3</text>
<text x="135.5" y="36.6">CLK15_ AA11/ DIFFCLK_6P</text>
<text x="139.7" y="41.7">CLK3_ T1/ DIFFCLK_1N</text>
<text x="139.8" y="39.1">CLK2_ T2/ DIFFCLK_1P</text>
<text x="102.9" y="44.2">VREFB3N2</text>
<text x="102.9" y="46.8">VREFB3N1</text>
<text x="138" y="46.8">CLK5_ G22/ DIFFCLK_2N</text>
<text x="138.1" y="44.2">CLK4_ G21/ DIFFCLK_2P</text>
<text x="102.9" y="49.3">VREFB3N0</text>
<text x="102.9" y="51.8">VREFB4N3</text>
<text x="138.4" y="51.8">CLK7_ T22/ DIFFCLK_3N</text>
<text x="138.5" y="49.3">CLK6_ T21/ DIFFCLK_3P</text>
<text x="102.9" y="54.4">VREFB4N2</text>
<text x="102.9" y="56.9">VREFB4N1</text>
<text x="102.9" y="59.5">VREFB4N0</text>
<text x="138.2" y="54.4">CLK8_ A12/ DIFFCLK_5N</text>
<text x="138.4" y="56.9">CLK9_ B12/ DIFFCLK_5P</text>
<text x="102.9" y="62">VREFB5N3</text>
<text x="102.9" y="64.5">VREFB5N2</text>
<text x="102.9" y="67.1">VREFB5N1</text>
<text x="102.9" y="69.6">VREFB5N0</text>
<text x="102.9" y="72.2">VREFB6N3</text>
<text x="102.9" y="74.7">VREFB6N2</text>
<text x="102.9" y="77.2">VREFB6N1</text>
<text x="196.9" y="72.2">GND</text>
<text x="205.1" y="72.2">CLK</text>
<text x="102.9" y="79.8">VREFB6N0</text>
<text x="102.9" y="82.3">VREFB7N0</text>
<text x="196.9" y="79.8">NC/EN VCC</text>
<text x="102.9" y="84.9">VREFB7N1</text>
<text x="102.9" y="87.4">VREFB7N2</text>
<text x="102.9" y="89.9">VREFB7N3</text>
<text x="102.9" y="92.5">VREFB8N0</text>
<text x="102.9" y="95">VREFB8N1</text>
<text x="102.9" y="97.6">VREFB8N2</text>
<text x="102.9" y="100.1">VREFB8N3</text>
<text x="196.9" y="102.6">GND</text>
<text x="205.1" y="102.6">CLK</text>
<text x="196.9" y="110.3">NC/EN VCC</text>
</g>
<text font-size="2.2" x="203" y="199.1">Size</text>
<g font-size="1.8">
<text x="31.8" y="1.9">5</text>
<text x="90.1" y="1.9">4</text>
<text x="148.5" y="1.9">3</text>
<text x="206.9" y="1.9">2</text>
<text x="265.2" y="1.9">1</text>
<text x=".7" y="29.8">D</text>
<text x="295.1" y="29.8">D</text>
<text x=".7" y="81">C</text>
<text x="295.1" y="81">C</text>
<text x=".7" y="132.1">B</text>
<text x="295.1" y="132.1">B</text>
<text x=".7" y="183.3">A</text>
<text x="295.1" y="183.3">A</text>
<text x="31.8" y="209.2">5</text>
<text x="90.1" y="209.2">4</text>
<text x="148.5" y="209.2">3</text>
<text x="206.9" y="209.2">2</text>
<text x="265.2" y="209.2">1</text>
</g>
</svg>
